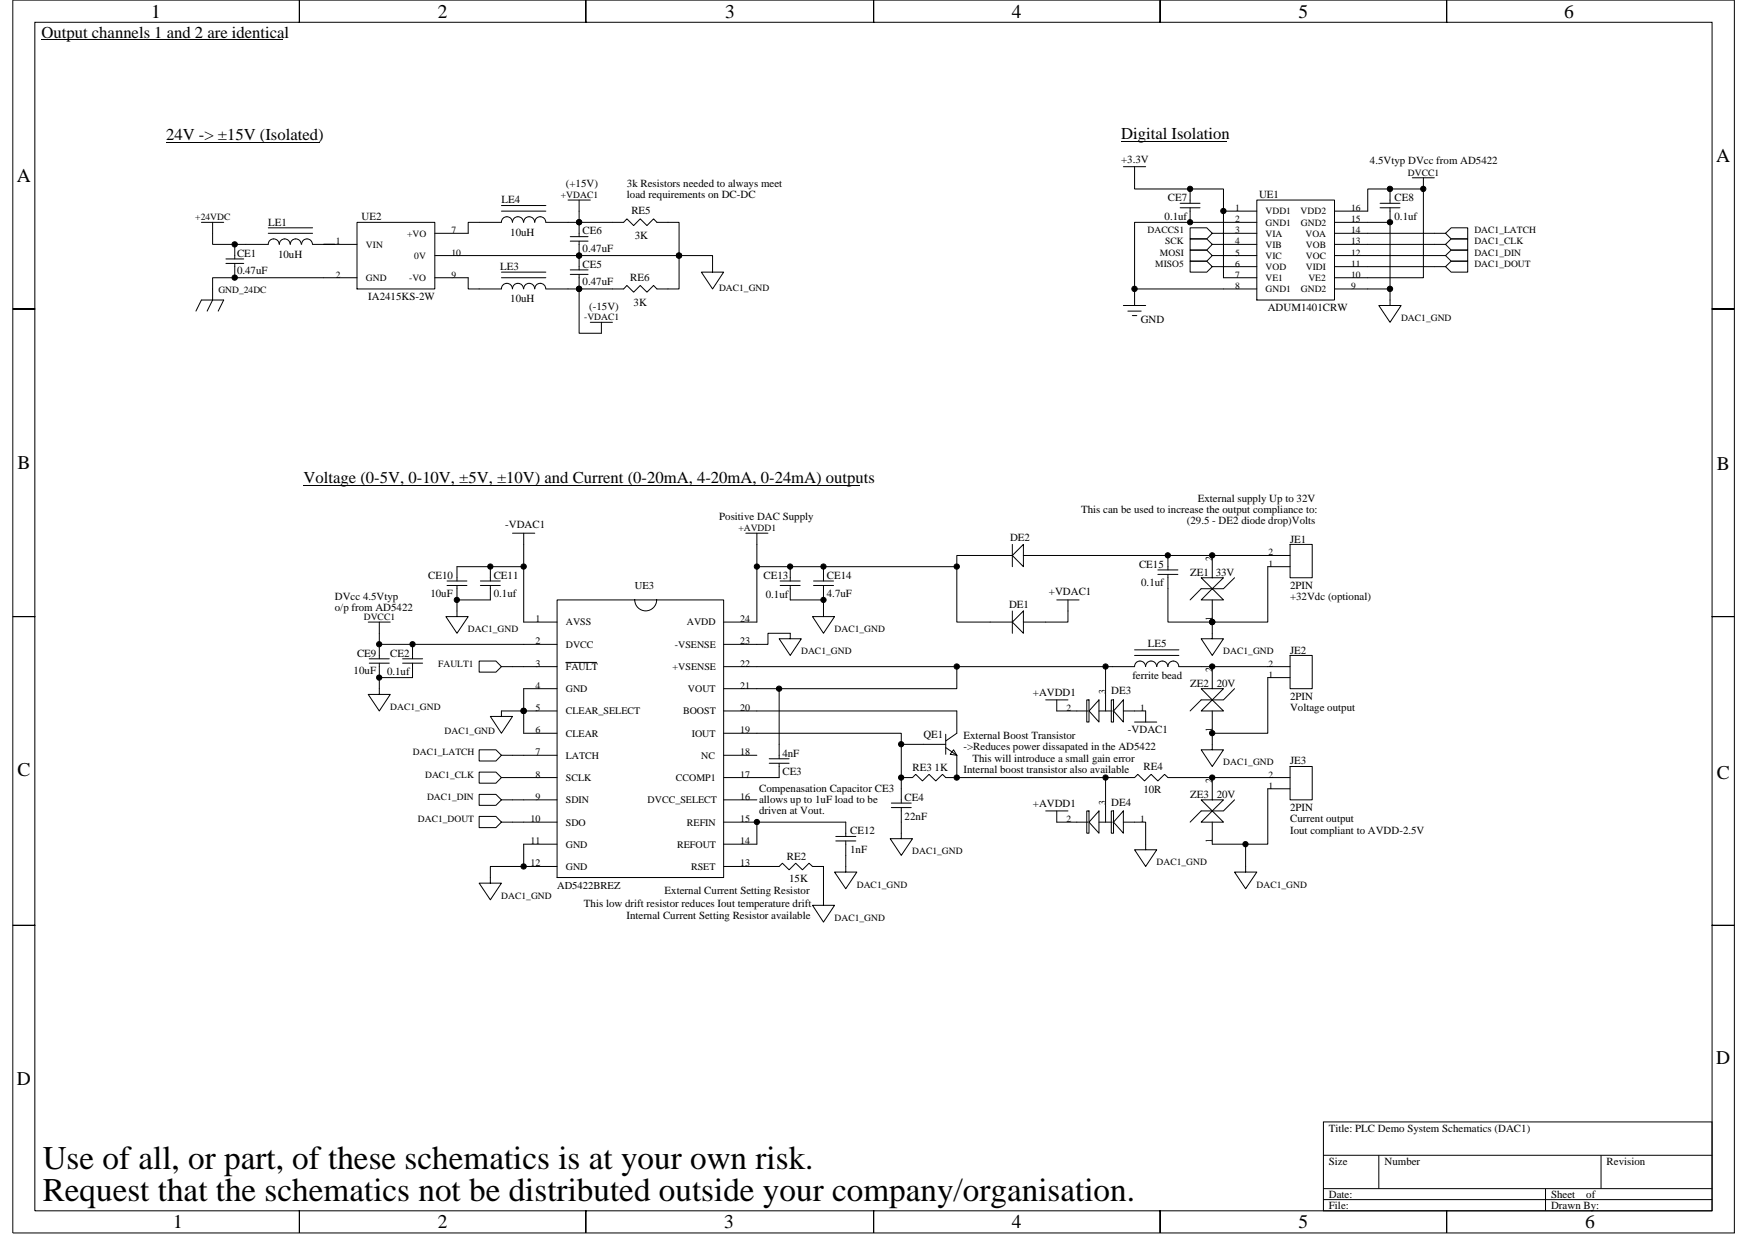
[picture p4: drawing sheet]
<svg xmlns="http://www.w3.org/2000/svg" width="297mm" height="210mm" viewBox="0 0 297 210" stroke-linecap="round" stroke-linejoin="round" font-family="sans-serif">
<g fill="none" stroke="#000" stroke-width=".17">
<path d="M2.2 0h292.7v209.6h-292.7zM5.9 3.8h45v-3.8v3.8h48.7v-3.8v3.8h48.9v-3.8v3.8h48.7v-3.8v3.8h48.8v-3.8v3.8h45.1v48.7h3.8h-3.8v52.3h3.8h-3.8v52.5h3.8h-3.8v48.6h-45.1v3.7v-3.7h-48.8v3.7v-3.7h-48.7v3.7v-3.7h-48.9v3.7v-3.7h-48.7v3.7v-3.7h-45v-48.6h-3.7h3.7v-52.5h-3.7h3.7v-52.3h-3.7h3.7zM7.1 6.8h41M28.2 24.2h26.1M34.2 37.8h3.8M36.1 37.8v3.8l9.5-.1a.93 .93 0 0 1 .9-.9 .93 .93 0 0 1 1 .9 .93 .93 0 0 1 .9-.9 .93 .93 0 0 1 .9 .9 .94 .94 0 0 1 1-.9 .94 .94 0 0 1 .9 .9M45.6 39.7h7.5M45.6 38.7h7.5M60.7 37.8h13.2v11.3h-13.2zM85.3 34.9h7.5M85.3 35.9h7.5M89 37.8a.94 .94 0 0 0-.9-.9 .94 .94 0 0 0-1 .9 .93 .93 0 0 0-.9-.9 .93 .93 0 0 0-.9 .9h-5.7v1.9h-5.7"/>
<path d="M89 37.8a.93 .93 0 0 1 1-.9 .93 .93 0 0 1 .9 .9 .94 .94 0 0 1 .9-.9 .94 .94 0 0 1 1 .9h13.2l.6-.6 1.1 1.2 1.2-1.2 1.1 1.2 1.1-1.2 .6 .6h3.8v5.7M96.6 34h3.8M98.5 37.8v2.4M98.5 37.8h.1M98.5 34v3.8M190.6 24h18M191 28.3h3.8M192.9 28.3v3.8h9.5M200.7 35.3h3.3M200.7 34.6h3.3M202.4 32.1h.1M202.4 37.8h.1"/>
<path d="M202.4 32.1v2.5M202.4 35.3v2.5M202.4 32.1h5.6v15.1h5.7M206.1 39.7l-.9-1h-2.8v1.9h2.8l.9-.9h1.9M208 35.9h5.7M208 39.7h5.7M208 39.7h.1M208 35.9h.1M213.7 37.8h-20.8v11.3M213.7 34h13.2v17h-13.2zM234.7 35.3h3.3M234.7 34.6h3.3"/>
<path d="M236.3 32.1v2.5M236.3 35.3v2.5M236.3 37.8h-9.4M236.3 32.1h-3.7v3.8h-5.7M236.3 32.1h.1M236.3 37.8v11.3M236.3 32.1h5.7M240.1 30.2h3.8M242 30.2v1.9M242 32.1v15.1h-15.1M245.8 39.7l.9-1h2.9v1.9h-2.9l-.9-.9h-18.9M33.3 52.9l.9-1.9h3.8l-.9 1.9"/>
<path d="M38.4 44h3M38.4 44.8h3M39.9 41.6v2.4M39.9 44.8v2.4M39.9 41.6h.1M39.9 47.2h.1M51.3 41.5a.92 .92 0 0 1 .9-.9 .92 .92 0 0 1 .9 .9l7.6 .1M60.7 47.2h-24.6v3.8l-.9 1.9M73.9 47.2h5.7v1.9h5.7M85.3 46.3h7.5M85.3 47.2h7.5M89 49.1a.94 .94 0 0 0-.9-.9 .94 .94 0 0 0-1 .9 .93 .93 0 0 0-.9-.9 .93 .93 0 0 0-.9 .9"/>
<path d="M92.8 49.1a.94 .94 0 0 0-1-.9 .94 .94 0 0 0-.9 .9 .93 .93 0 0 0-.9-.9 .93 .93 0 0 0-1 .9M92.8 49.1h5.7M97 41h3M97 46.7h3M97 40.2h3M97 45.9h3M98.5 43.5h-24.6M98.5 43.5h17M98.5 43.5h.1M98.5 41v4.9M98.5 46.7v2.4M98.5 49.1v7.6h3.8v-1.9"/>
<path d="M100.4 54.8h3.7M115.5 43.5h5.7v2.8h-2l2 2.8 1.8-2.8h-1.8M115.5 43.5h.1M115.5 43.5v5.6h-3.8l-.6-.6-1.1 1.2-1.1-1.2-1.2 1.2-1.1-1.2-.6 .6h-7.5M191 51.9h3.8M191.8 52.9h2.2M192.5 53.7h.8M192.9 49.1h20.8M192.9 49.1v2.8M206.1 41.6l-.9-1h-2.8v1.9h2.8l.9-.9h1.9M206.1 43.5l-.9-1h-2.8v1.9h2.8l.9-.9h1.9M206.1 45.3l-.9-.9h-2.8v1.9h2.8l.9-1h1.9"/>
<path d="M208 41.6h5.7M208 43.5h5.7M208 45.3h5.7M208 41.6h.1M208 43.5h.1M208 45.3h.1M226.9 49.1h9.4v2.8h-1.9l1.9 2.9 1.9-2.9h-1.9M245.8 41.6l.9-1h2.9v1.9h-2.9l-.9-.9h-18.9M245.8 43.5l.9-1h2.9v1.9h-2.9l-.9-.9h-18.9M245.8 45.3l.9-.9h2.9v1.9h-2.9l-.9-1h-18.9M51.6 82.5h94.6M76 99.5h3.4"/>
<path d="M76 98.8h3.4M77.7 99.5v5.3h-1.9l1.9 2.9 1.9-2.9h-1.9M81.7 99.5h3.4M81.7 98.8h3.4M83.4 96.4v2.4M83.4 99.5v2.5h-5.7M83.4 96.4h-5.7v2.4M83.4 96.4h5.6M87.1 90.7h3.8M89 90.7v15.1h5.7M126.8 90.7h3.8M128.7 90.7v15.1h-5.7"/>
<path d="M128.7 96.4h5.7M132.6 99.5h3.5M132.6 98.8h3.5M134.4 96.4v2.4M134.4 99.5v2.5h5.6M134.4 96.4h28.3M138.3 99.5h3.4M138.3 98.8h3.4M140 99.5v5.3h-1.8l1.8 2.9 1.9-2.9h-1.9M140 96.4v2.4M162.7 96.4v9.4h9.4M172.1 94.4l1.9-1.8v3.8z"/>
<path d="M172.1 94.4h-9.4v2M172.1 92.6v3.8M174 94.4h24.6M196.9 97.7h3.4M196.9 96.9h3.4M198.6 94.4h20.7M198.6 94.4h.1M198.6 94.4v2.5M204.2 98.2h3.8l-1.9 1.9zM206.1 94.4h.1M206.1 94.4v3.8M209.9 98.2l-1.9 1.9h-3.8l-1.8 1.9"/>
<path d="M219.3 92.6h3.8v5.6h-3.8zM219.3 96.4h-3.7v9.4h-17v-8.1M62.6 105.8h3.8M62.8 112.8h3.4M62.8 112h3.4M64.5 109.6h.1M64.5 109.6h30.2M64.5 112.8v2.4M64.5 115.2v2.9h-1.9l1.9 2.8 1.9-2.8h-1.9M64.5 105.8v6.2M68.4 112.8h3.5M68.4 112h3.5"/>
<path d="M70.1 109.6h.1M70.1 112.8v2.4h-5.6M70.1 109.6v2.4M77.7 102h.1M85.3 113.3l-1-.9h-2.8v1.9h2.8l1-1h9.4M94.7 117.1h-5.7v7.6h5.7M94.7 102h28.3v47.2h-28.3zM96.2 112.6h5.2M107.9 102a1.86 1.86 0 0 0 1.9 1.9 1.86 1.86 0 0 0 1.9-1.9M123 113.3h39.7M123 117.1h9.5M132.5 117.1v11.9"/>
<path d="M134.4 108.6h1.8l-1.8 2.8-1.9-2.8h1.9v-.9h-3.8v1.9h-7.6M140 102h.1M172.1 105.8l1.9-1.9v3.8zM172.1 103.9v3.8M177.8 119h3.8M179.7 119v1.9h5.3M179.7 102h3.8M181.6 102v3.8h-7.6M184.8 119h.4v3.8h-.4zM186.9 119v3.8l-1.7-1.9zM188 113.3h-25.3v3.8h-30.2M189 119h.3v3.8h-.3z"/>
<path d="M191 119v3.8l-1.7-1.9zM192.9 113.3a.93 .93 0 0 1 .9-.9 .93 .93 0 0 1 1 .9M192.9 110.5h7.5M192.9 111.4h7.5M192.9 113.3h-4.9v7.6M194.8 113.3a.93 .93 0 0 1 .9-.9 .93 .93 0 0 1 1 .9M196.7 113.3a.93 .93 0 0 1 .9-.9 .93 .93 0 0 1 1 .9M198.6 113.3a.92 .92 0 0 1 .9-.9 .92 .92 0 0 1 .9 .9M200.4 113.3h18.9M204.2 117.1h3.8l-1.9 1.9zM206.1 100.1l1.9 1.9h-3.8zM206.1 102v6.6h-1.9l1.9 2.8 1.9-2.8h-1.9"/>
<path d="M206.1 113.3h.1M206.1 105.8h.1M206.1 113.3v3.8M209.9 117.1l-1.9 1.9h-3.8l-1.8 1.9M219.3 111.4h3.8v5.7h-3.8zM219.3 115.2h-3.7v9.5h-9.5M89 120.9h5.7M89 120.9h.1M89 120.9h-3.7v.9h-1.9l1.9 2.9 1.8-2.9h-1.8M94.7 128.4h-9.4l-1 1h-2.8v-1.9h2.8l1 .9M94.7 132.2h-9.4l-1 1h-2.8v-1.9h2.8l1 .9M94.7 136h-9.4l-1 .9h-2.8v-1.8h2.8l1 .9"/>
<path d="M94.7 139.8h-9.4l-1 .9h-2.8v-1.9h2.8l1 1M123 124.7h30.2v1.9h7.6M123 120.9h39.7v3.8l-1.9 1.3M123 128.4h5.7M123 136h5.7M123 139.8h5.7M128.7 139.8h.1M130.8 129.8h3.4M130.8 129h3.4M132.5 129.8v2.4h-9.5M151.6 137.3h3.3M151.6 136.5h3.3"/>
<path d="M153.2 132.2h1.9l.6-.5 1.1 1.1 1.2-1.1 1.1 1.1 1.1-1.1 .6 .5h1.9M153.2 137.3v5.3h-1.8l1.8 2.8 1.9-2.8h-1.9M153.2 126.6v9.9M153.2 132.2h.1M160.8 127.1l1.9 1.3M160.8 124.8v3.4M162.1 127.5l.6 .9-1.1-.2zM162.7 128.4v3.8M162.7 132.2h25.3M177.8 137.9h3.8M179.7 137.9v1.9h5.3M184.8 137.9h.4v3.8h-.4z"/>
<path d="M186.9 137.9v3.8l-1.7-1.9zM186.9 120.9h2.2M186.9 139.8h2.2M189 137.9h.3v3.8h-.3zM191 137.9v3.8l-1.7-1.9zM191 139.8h3.8v4.7h-1.9l1.9 2.8 1.9-2.8h-1.9M191 120.9h3.8v1.9M192.9 122.8h3.8M204.2 136h3.8l-1.9 1.9zM204.2 120.9l1.9-1.9 1.9 1.9zM206.1 137.9l1.9 1.9h-3.8zM206.1 132.2h.1"/>
<path d="M206.1 139.8v3.7h5.7M206.1 120.9v3.8M206.1 132.2v3.8M206.1 124.7v2.8h-1.9l1.9 2.8 1.9-2.8h-1.9M209.9 136l-1.9 1.9h-3.8l-1.8 1.9M219.3 130.3h3.8v5.7h-3.8zM219.3 132.2h-20.7l-.6-.5-1.1 1.1-1.2-1.1-1.1 1.1-1.1-1.1-.6 .5h-4.9v7.6M219.3 134.1h-3.7v9.4h-3.8M89 147.3h5.7M89 147.3h-5.6v2.9h-1.9l1.9 2.8 1.9-2.8h-1.9M94.7 143.5h-5.7v3.8M123 147.3h9.5l.5-.5 1.2 1.1 1.1-1.1 1.1 1.1 1.2-1.1 .6 .5h1.8v6.6h-1.8l1.8 2.9 1.9-2.9h-1.9"/>
<path d="M142.1 143h3.4M142.1 142.2h3.4M143.8 143v5.3h-1.9l1.9 2.8 1.9-2.8h-1.9M143.8 142.2v-2.4h-15.1v3.7h-5.7M211.8 143.5v4.8h-1.9l1.9 2.8 1.9-2.8h-1.9M225 190.8h66.1v15.1h-66.1zM225 196.4h66.1M234.4 196.4v5.7M272.2 196.4v5.7M225 204h66.1M225 202.1h66.1M262.8 202.1v3.8"/>
</g>
<g fill="#000" stroke="#000" stroke-width=".17">
<circle cx="98.5" cy="37.8" r=".45"/>
<circle cx="202.3" cy="32.1" r=".45"/>
<circle cx="202.3" cy="37.8" r=".45"/>
<circle cx="208" cy="35.9" r=".45"/>
<circle cx="236.3" cy="32.1" r=".46"/>
<circle cx="236.3" cy="37.8" r=".45"/>
<circle cx="242" cy="32.1" r=".45"/>
<circle cx="39.9" cy="47.2" r=".45"/>
<circle cx="39.9" cy="41.5" r=".45"/>
<circle cx="98.5" cy="49.1" r=".45"/>
<circle cx="98.5" cy="43.5" r=".45"/>
<circle cx="115.5" cy="43.5" r=".45"/>
<circle cx="192.9" cy="49.1" r=".46"/>
<circle cx="236.3" cy="49.1" r=".46"/>
<circle cx="83.4" cy="96.3" r=".45"/>
<circle cx="89" cy="96.3" r=".45"/>
<circle cx="128.7" cy="96.3" r=".45"/>
<circle cx="134.3" cy="96.3" r=".45"/>
<circle cx="140" cy="96.3" r=".45"/>
<circle cx="162.7" cy="96.3" r=".45"/>
<circle cx="198.6" cy="94.4" r=".45"/>
<circle cx="206.1" cy="94.4" r=".45"/>
<circle cx="64.5" cy="115.2" r=".45"/>
<circle cx="64.5" cy="109.5" r=".45"/>
<circle cx="70.1" cy="109.5" r=".45"/>
<circle cx="77.7" cy="102" r=".45"/>
<circle cx="132.5" cy="117.1" r=".45"/>
<circle cx="140" cy="102" r=".45"/>
<circle cx="162.7" cy="113.3" r=".45"/>
<circle cx="188" cy="113.3" r=".45"/>
<circle cx="206.1" cy="105.8" r=".46"/>
<circle cx="206.1" cy="113.3" r=".45"/>
<circle cx="89" cy="120.9" r=".46"/>
<circle cx="128.7" cy="139.8" r=".45"/>
<circle cx="153.2" cy="132.2" r=".45"/>
<circle cx="153.2" cy="126.5" r=".45"/>
<circle cx="162.7" cy="132.2" r=".45"/>
<circle cx="188" cy="132.2" r=".45"/>
<circle cx="206.1" cy="132.2" r=".45"/>
<circle cx="206.1" cy="124.6" r=".45"/>
<circle cx="89" cy="147.3" r=".45"/>
<circle cx="211.8" cy="143.5" r=".45"/>
</g>
<g font-size="5.6">
<text x="7.3" y="198.7">Use of all, or part, of these schematics is at your own risk.</text>
<text x="7.3" y="204.2">Request that the schematics not be distributed outside your company/organisation.</text>
</g>
<g font-size="3.3">
<text x="25.7" y="3">1</text>
<text x="74.4" y="3">2</text>
<text x="123.3" y="3">3</text>
<text x="172.1" y="3">4</text>
<text x="220.8" y="3">5</text>
<text x="265.9" y="3">6</text>
<text x="291.8" y="27.6">A</text>
<text x="2.9" y="31">A</text>
<text x="3" y="79.7">B</text>
<text x="291.9" y="79.9">B</text>
<text x="3" y="132">C</text>
<text x="291.9" y="132.4">C</text>
<text x="2.9" y="184.5">D</text>
<text x="291.8" y="180.9">D</text>
<text x="29.5" y="208.9">1</text>
<text x="74.4" y="208.9">2</text>
<text x="123.1" y="208.9">3</text>
<text x="172.1" y="208.9">4</text>
<text x="220.8" y="208.9">5</text>
<text x="269.5" y="208.9">6</text>
</g>
<g font-size="2.8">
<text x="7.1" y="6.4">Output channels 1 and 2 are identical</text>
<text x="28.2" y="23.8">24V -&gt; ±15V (Isolated)</text>
<text x="190.6" y="23.6">Digital Isolation</text>
<text x="51.6" y="82.2">Voltage (0-5V, 0-10V, ±5V, ±10V) and Current (0-20mA, 4-20mA, 0-24mA) outputs</text>
</g>
<g font-size="1.9">
<text x="190.6" y="27.7">+3.3V</text>
<text x="232.9" y="28">4.5Vtyp DVcc from AD5422</text>
<text x="85.3" y="34.6">LE4</text>
<text x="96.2" y="31.8">(+15V)</text>
<text x="106.6" y="31.8">3k Resistors needed to always meet</text>
<text x="106.6" y="33.7">load requirements on DC-DC</text>
<text x="198.6" y="34.2">CE7</text>
<text x="214.1" y="33.6">UE1</text>
<text x="237.1" y="34.2">CE8</text>
<text x="45.6" y="38.4">LE1</text>
<text x="61.5" y="37.4">UE2</text>
<text x="86.8" y="40">10uH</text>
<text x="99.1" y="39.9">CE6</text>
<text x="107.4" y="36.5">RE5</text>
<text x="107.9" y="40.6">3K</text>
<text x="198" y="37.4">0.1uf</text>
<text x="237.1" y="37.4">0.1uf</text>
<text x="40.3" y="43.6">CE1</text>
<text x="40.3" y="46.7">0.47uF</text>
<text x="47.3" y="43.8">10uH</text>
<text x="85.1" y="45.9">LE3</text>
<text x="99.1" y="42.9">0.47uF</text>
<text x="99.1" y="45.6">CE5</text>
<text x="107.2" y="47.8">RE6</text>
<text x="62.6" y="51">IA2415KS-2W</text>
<text x="86.8" y="51.4">10uH</text>
<text x="99.1" y="48.5">0.47uF</text>
<text x="100.2" y="52.7">(-15V)</text>
<text x="107.7" y="51.9">3K</text>
<text x="215.6" y="52.9">ADUM1401CRW</text>
<text x="193.9" y="54.8">GND</text>
<text x="85.9" y="89.9">-VDAC1</text>
<text x="122.3" y="88.4">Positive DAC Supply</text>
<text x="183.8" y="87.3">This can be used to increase the output compliance to:</text>
<text x="201.8" y="89.2">(29.5 - DE2 diode drop)Volts</text>
<text x="203.7" y="85.4">External supply Up to 32V</text>
<text x="171.7" y="92">DE2</text>
<text x="219.3" y="92.4">JE1</text>
<text x="72.8" y="98.4">CE10</text>
<text x="73.2" y="101.4">10uF</text>
<text x="83.9" y="98.4">CE11</text>
<text x="83.9" y="101.4">0.1uf</text>
<text x="129.8" y="98.4">CE13</text>
<text x="130.2" y="101.6">0.1uf</text>
<text x="140.6" y="98.4">CE14</text>
<text x="140.6" y="101.4">4.7uF</text>
<text x="178.3" y="101.1">+VDAC1</text>
<text x="193.7" y="96.5">CE15</text>
<text x="194" y="99.7">0.1uf</text>
<text x="202.3" y="97.9">ZE1 33V</text>
<text x="219.3" y="100.1">2PIN</text>
<text x="56.9" y="103.9">o/p from AD5422</text>
<text x="56.9" y="102">DVcc 4.5Vtyp</text>
<text x="171.6" y="103.3">DE1</text>
<text x="219.3" y="102">+32Vdc (optional)</text>
<text x="60.7" y="111.6">CE9</text>
<text x="66.4" y="111.6">CE2</text>
<text x="195.2" y="109.9">LE5</text>
<text x="219.3" y="111.3">JE2</text>
<text x="60.1" y="114.7">10uF</text>
<text x="65.8" y="114.8">0.1uf</text>
<text x="175.6" y="118.3">+AVDD1</text>
<text x="189" y="118.1">DE3</text>
<text x="192.5" y="115.4">ferrite bead</text>
<text x="202.3" y="116.7">ZE2</text>
<text x="206.9" y="116.7">20V</text>
<text x="219.3" y="119">2PIN</text>
<text x="157" y="125.4">QE1</text>
<text x="163.8" y="125.6">External Boost Transistor</text>
<text x="191.8" y="124.7">-VDAC1</text>
<text x="219.3" y="120.9">Voltage output</text>
<text x="133" y="131.8">CE3</text>
<text x="133" y="128.6">4nF</text>
<text x="155.1" y="131.1">RE3 1K</text>
<text x="163.8" y="127.5">-&gt;Reduces power dissapated in the AD5422</text>
<text x="163.8" y="131.4">Internal boost transistor also available</text>
<text x="165.3" y="129.6">This will introduce a small gain error</text>
<text x="194.4" y="130.9">RE4</text>
<text x="219.3" y="129.9">JE3</text>
<text x="129.1" y="134.7">Compenasation Capacitor CE3</text>
<text x="129.1" y="136.5">allows up to 1uF load to be</text>
<text x="153.8" y="136.2">CE4</text>
<text x="175.6" y="137.2">+AVDD1</text>
<text x="189" y="137.1">DE4</text>
<text x="194.4" y="134.9">10R</text>
<text x="202.3" y="135.6">ZE3</text>
<text x="206.9" y="135.6">20V</text>
<text x="219.3" y="137.9">2PIN</text>
<text x="129.1" y="138.5">driven at Vout.</text>
<text x="144.5" y="141.8">CE12</text>
<text x="153.8" y="139.4">22nF</text>
<text x="219.3" y="141.8">Iout compliant to AVDD-2.5V</text>
<text x="219.3" y="139.8">Current output</text>
<text x="133.8" y="146.2">RE2</text>
<text x="134.2" y="150">15K</text>
<text x="144.5" y="145.1">1nF</text>
<text x="99.3" y="154.1">This low drift resistor reduces Iout temperature drift</text>
<text x="113" y="152.1">External Current Setting Resistor</text>
<text x="106.5" y="156.2">Internal Current Setting Resistor available</text>
<text x="226" y="192.4">Title: PLC Demo System Schematics (DAC1)</text>
<text x="226" y="203.7">Date:</text>
<text x="226" y="198.1">Size</text>
<text x="235.4" y="198.1">Number</text>
<text x="263.7" y="203.7">Sheet</text>
<text x="269.7" y="203.7">of</text>
<text x="273.2" y="198.1">Revision</text>
<text x="226" y="205.6">File:</text>
<text x="263.7" y="205.6">Drawn By:</text>
</g>
<g font-size="1.8">
<text x="107.9" y="100.1">UE3</text>
<text x="94.7" y="151.1">AD5422BREZ</text>
</g>
<g font-size="1.7">
<text x="91" y="105.8">1</text>
<text x="96.2" y="106.3">AVSS</text>
<text x="116.8" y="106.3">AVDD</text>
<text x="125.9" y="105.8">24</text>
<text x="91" y="109.6">2</text>
<text x="91" y="113.3">3</text>
<text x="96.2" y="110.1">DVCC</text>
<text x="96.2" y="113.9">FAULT</text>
<text x="114.4" y="113.9">+VSENSE</text>
<text x="114.7" y="110.1">-VSENSE</text>
<text x="125.9" y="113.3">22</text>
<text x="125.9" y="109.6">23</text>
<text x="91" y="117.1">4</text>
<text x="96.2" y="117.7">GND</text>
<text x="117" y="117.7">VOUT</text>
<text x="125.9" y="117.1">21</text>
<text x="91" y="120.9">5</text>
<text x="91" y="124.7">6</text>
<text x="96.2" y="121.5">CLEAR_SELECT</text>
<text x="96.2" y="125.2">CLEAR</text>
<text x="116.1" y="121.5">BOOST</text>
<text x="117.6" y="125.2">IOUT</text>
<text x="125.9" y="124.7">19</text>
<text x="125.9" y="120.9">20</text>
<text x="91" y="128.4">7</text>
<text x="96.2" y="129">LATCH</text>
<text x="119.2" y="129">NC</text>
<text x="125.9" y="128.4">18</text>
<text x="91" y="132.2">8</text>
<text x="91" y="136">9</text>
<text x="96.2" y="132.8">SCLK</text>
<text x="96.2" y="136.6">SDIN</text>
<text x="110.1" y="136.6">DVCC_SELECT</text>
<text x="114.9" y="132.8">CCOMP1</text>
<text x="125.9" y="136">16</text>
<text x="125.9" y="132.2">17</text>
<text x="90.2" y="139.8">10</text>
<text x="90.2" y="143.5">11</text>
<text x="96.2" y="140.4">SDO</text>
<text x="116.8" y="140.4">REFIN</text>
<text x="125.9" y="143.5">14</text>
<text x="125.9" y="139.8">15</text>
<text x="90.2" y="147.3">12</text>
<text x="96.2" y="144.1">GND</text>
<text x="96.2" y="147.9">GND</text>
<text x="115.1" y="144.1">REFOUT</text>
<text x="117.5" y="147.9">RSET</text>
<text x="125.9" y="147.3">13</text>
</g>
<g font-size="1.6">
<text x="239.4" y="29.8">DVCC1</text>
<text x="95.4" y="33.6">+VDAC1</text>
<text x="210" y="35.9">1</text>
<text x="229.7" y="35.9">16</text>
<text x="33.2" y="37.4">+24VDC</text>
<text x="57.1" y="41.6">1</text>
<text x="69.2" y="40.2">+VO</text>
<text x="76.7" y="39.7">7</text>
<text x="195.1" y="39.7">DACCS1</text>
<text x="198.1" y="41.6">SCK</text>
<text x="210" y="37.8">2</text>
<text x="210" y="39.7">3</text>
<text x="210" y="41.5">4</text>
<text x="215.2" y="36.4">VDD1</text>
<text x="215.2" y="38.4">GND1</text>
<text x="215.2" y="40.2">VIA</text>
<text x="221.1" y="36.4">VDD2</text>
<text x="221.2" y="38.4">GND2</text>
<text x="222" y="40.2">VOA</text>
<text x="229.7" y="41.5">13</text>
<text x="229.7" y="39.7">14</text>
<text x="229.7" y="37.8">15</text>
<text x="250.7" y="39.7">DAC1_LATCH</text>
<text x="250.7" y="41.6">DAC1_CLK</text>
<text x="57.1" y="47.2">2</text>
<text x="62.2" y="42.1">VIN</text>
<text x="62.2" y="47.8">GND</text>
<text x="69.6" y="47.8">-VO</text>
<text x="70.4" y="44">0V</text>
<text x="76.7" y="43.5">10</text>
<text x="76.7" y="47.2">9</text>
<text x="196.4" y="45.3">MISO5</text>
<text x="197.2" y="43.5">MOSI</text>
<text x="210" y="43.5">5</text>
<text x="210" y="45.3">6</text>
<text x="210" y="47.2">7</text>
<text x="215.2" y="42.1">VIB</text>
<text x="215.2" y="44">VIC</text>
<text x="215.2" y="45.9">VOD</text>
<text x="215.2" y="47.8">VE1</text>
<text x="222" y="45.9">VIDI</text>
<text x="222" y="44">VOC</text>
<text x="222" y="42.1">VOB</text>
<text x="222.5" y="47.8">VE2</text>
<text x="229.7" y="47.2">10</text>
<text x="229.7" y="45.3">11</text>
<text x="229.7" y="43.5">12</text>
<text x="250.7" y="43.5">DAC1_DIN</text>
<text x="250.7" y="45.3">DAC1_DOUT</text>
<text x="37.1" y="49.9">GND_24DC</text>
<text x="122.3" y="49.5">DAC1_GND</text>
<text x="210" y="49.1">8</text>
<text x="215.2" y="49.7">GND1</text>
<text x="221.2" y="49.7">GND2</text>
<text x="229.7" y="49.1">9</text>
<text x="99.3" y="54.4">-VDAC1</text>
<text x="238.2" y="54.6">DAC1_GND</text>
<text x="125.6" y="90.3">+AVDD1</text>
<text x="206.1" y="95.4" transform="rotate(-90 206.1 95.4)">2</text>
<text x="215.7" y="94.4">2</text>
<text x="215.7" y="96.4">1</text>
<text x="61.9" y="105.4">DVCC1</text>
<text x="79.6" y="107.5">DAC1_GND</text>
<text x="141.9" y="107.5">DAC1_GND</text>
<text x="206.1" y="105.6" transform="rotate(-90 206.1 105.6)">1</text>
<text x="74.5" y="113.3">FAULT1</text>
<text x="136.2" y="111.3">DAC1_GND</text>
<text x="208" y="111.3">DAC1_GND</text>
<text x="215.7" y="113.3">2</text>
<text x="188" y="118.1" transform="rotate(-90 188 118.1)">3</text>
<text x="206.1" y="114.3" transform="rotate(-90 206.1 114.3)">2</text>
<text x="215.7" y="115.2">1</text>
<text x="66.4" y="120.7">DAC1_GND</text>
<text x="75.6" y="124.8">DAC1_GND</text>
<text x="181.3" y="120.9">2</text>
<text x="193.8" y="120.9">1</text>
<text x="206.1" y="124.5" transform="rotate(-90 206.1 124.5)">1</text>
<text x="70.2" y="128.4">DAC1_LATCH</text>
<text x="208" y="130.1">DAC1_GND</text>
<text x="72.3" y="132.2">DAC1_CLK</text>
<text x="72.6" y="136">DAC1_DIN</text>
<text x="188" y="136.9" transform="rotate(-90 188 136.9)">3</text>
<text x="206.1" y="133.2" transform="rotate(-90 206.1 133.2)">2</text>
<text x="215.7" y="134.1">1</text>
<text x="215.7" y="132.2">2</text>
<text x="71.1" y="139.8">DAC1_DOUT</text>
<text x="181.3" y="139.8">2</text>
<text x="193.8" y="139.8">1</text>
<text x="206.1" y="143.4" transform="rotate(-90 206.1 143.4)">1</text>
<text x="155.1" y="145.2">DAC1_GND</text>
<text x="196.7" y="147.1">DAC1_GND</text>
<text x="85.2" y="152.8">DAC1_GND</text>
<text x="145.7" y="150.9">DAC1_GND</text>
<text x="213.7" y="150.9">DAC1_GND</text>
<text x="141.9" y="156.6">DAC1_GND</text>
</g>
</svg>
